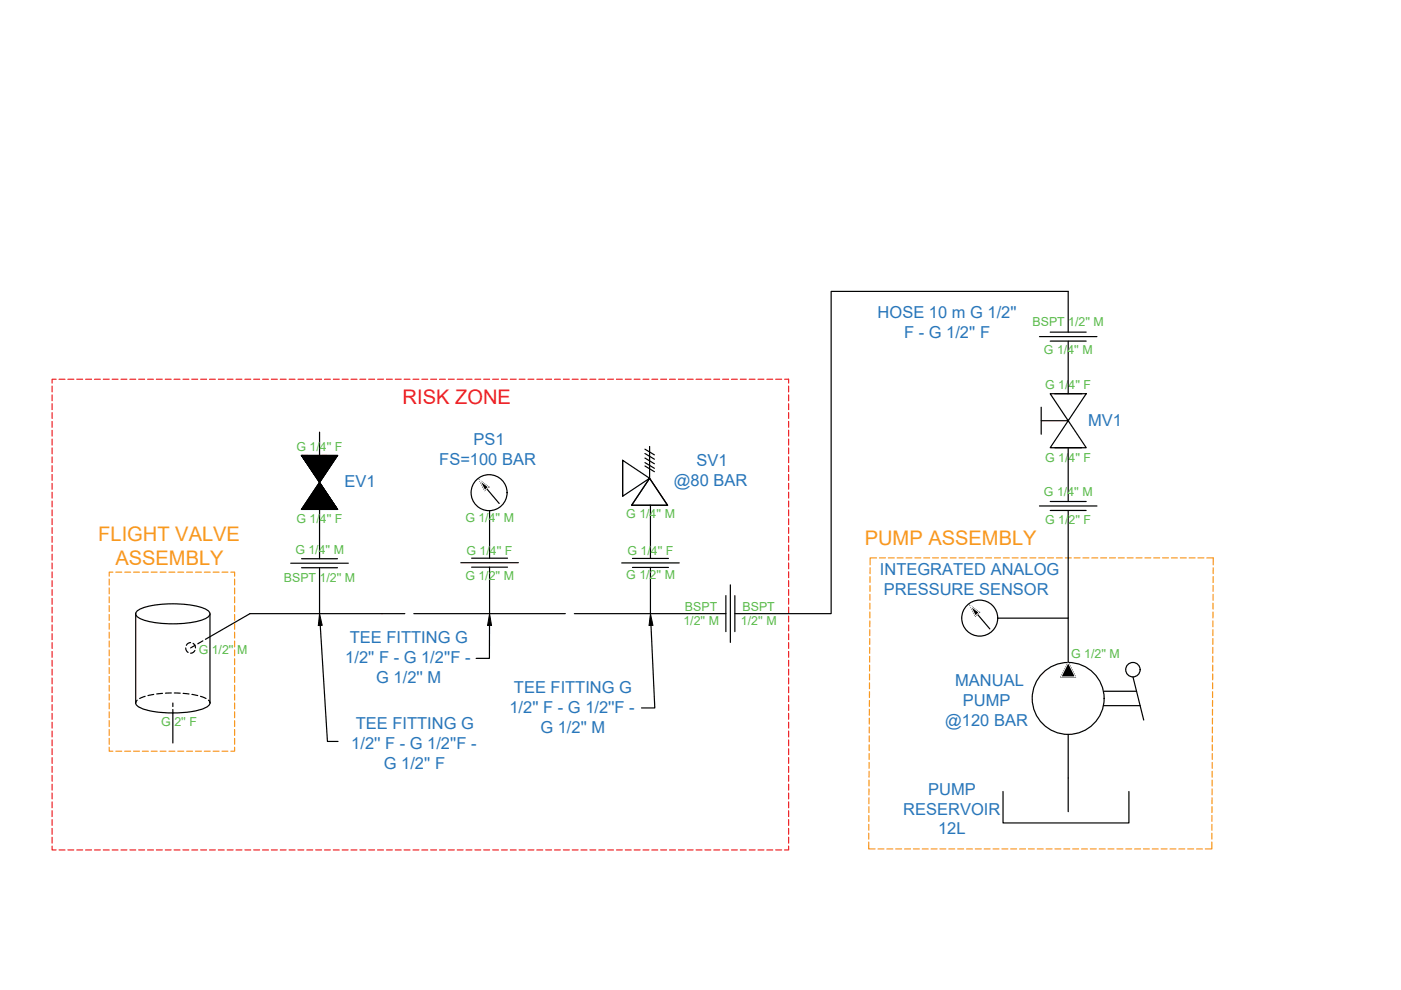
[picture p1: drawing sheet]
<svg xmlns="http://www.w3.org/2000/svg" width="297mm" height="210mm" viewBox="0 0 297 210" stroke-linecap="round" stroke-linejoin="round" font-family="sans-serif">
<!-- layer: 0 -->
<g fill="none" stroke="#f8991e" stroke-width=".25">
<path d="M185.8 118.3h-1.3v1.5M186.5 118.3h1.2M188.3 118.3h1.3M190.2 118.3h1.3M192.1 118.3h1.2M194 118.3h1.2M195.9 118.3h1.2M197.7 118.3h1.3M199.6 118.3h1.2M201.5 118.3h1.2M203.4 118.3h1.2M205.2 118.3h1.3"/>
<path d="M207.1 118.3h1.3M209 118.3h1.2M210.9 118.3h1.2M212.7 118.3h1.3M214.6 118.3h1.3M216.5 118.3h1.2M218.4 118.3h1.2M220.2 118.3h1.3M222.1 118.3h1.3M224 118.3h1.2M225.9 118.3h1.2M227.7 118.3h1.3"/>
<path d="M229.6 118.3h1.3M231.5 118.3h1.2M233.4 118.3h1.2M235.2 118.3h1.3M237.1 118.3h1.3M239 118.3h1.2M240.9 118.3h1.2M242.7 118.3h1.3M244.6 118.3h1.3M246.5 118.3h1.2M248.4 118.3h1.2M250.2 118.3h1.3"/>
<path d="M252.1 118.3h1.3M254 118.3h1.2M255.9 118.3h1.3v1.5M23.2 122.8v1.2M23.2 124.7v1.2M23.2 126.5v1.3M23.2 128.4v1.3M23.2 130.3v1.2M23.2 132.2v1.2M23.2 134v1.3M23.2 135.9v1.3M23.2 137.8v1.2"/>
<path d="M23.2 139.7v1.2M23.9 121.3h-.7v.9M24.6 121.3h1.2M26.4 121.3h1.3M28.3 121.3h1.3M30.2 121.3h1.2M32.1 121.3h1.2M33.9 121.3h1.3M35.8 121.3h1.3M37.7 121.3h1.2M39.6 121.3h1.2M41.5 121.3h1.2"/>
<path d="M43.3 121.3h1.3M45.2 121.3h1.2M47.1 121.3h1.2M48.9 121.3h.8v.9M49.7 122.8v1.2M49.7 124.7v1.2M49.7 126.5v1.3M49.7 128.4v1.3M49.7 130.3v1.2M49.7 132.2v1.2M49.7 134v1.3M49.7 135.9v1.3"/>
<path d="M49.7 137.8v1.2M49.7 139.7v1.2M184.4 139.1v1.3M184.4 137.3v1.2M184.4 135.4v1.2M184.4 133.5v1.3M184.4 131.6v1.3M184.4 129.8v1.2M184.4 127.9v1.2M184.4 126v1.3M184.5 124.1v1.3M184.5 122.3v1.2"/>
<path d="M184.5 120.4v1.2M257.1 139.1v1.3M257.1 137.3v1.2M257.2 135.4l-.1 1.2M257.2 131.6v1.3M257.2 133.5v1.3M257.2 129.8v1.2M257.2 127.9v1.2M257.2 126v1.3M257.2 124.1v1.3M257.2 122.3v1.2M257.2 120.4v1.2"/>
<path d="M23.2 158.4v.9h.7M23.2 141.5v1.3M23.2 143.4v1.3M23.2 145.3v1.2M23.2 147.2v1.2M23.2 149.1v1.2M23.2 150.9v1.3M23.2 152.8v1.2M23.2 154.7v1.2M23.2 156.6v1.2M24.6 159.3h1.2M26.4 159.3h1.3"/>
<path d="M28.3 159.3h1.3M30.2 159.3h1.2M32.1 159.3h1.2M33.9 159.3h1.3M35.8 159.3h1.3M37.7 159.3h1.2M39.6 159.3h1.2M41.5 159.3h1.2M43.3 159.3h1.3M45.2 159.3h1.2M47.1 159.3h1.2M49.7 158.4v.9h-.8"/>
<path d="M49.7 141.5v1.3M49.7 143.4v1.3M49.7 145.3v1.2M49.7 147.2v1.2M49.7 149.1v1.2M49.7 150.9v1.3M49.7 152.8v1.2M49.7 154.7v1.2M49.7 156.6v1.2M184.3 159.8v1.2M184.3 157.9v1.2M184.3 156v1.3"/>
<path d="M184.3 154.2v1.2M184.3 152.3v1.2M184.3 150.4v1.2M184.3 148.5v1.3M184.3 146.6v1.3M184.3 144.8v1.2M184.4 142.9v1.2M184.4 141v1.3M257 159.8v1.2M257 157.9v1.2M257 156v1.3M257.1 154.2l-.1 1.2"/>
<path d="M257.1 152.3v1.2M257.1 150.4v1.2M257.1 146.6v1.3M257.1 148.5v1.3M257.1 144.8v1.2M257.1 142.9v1.2M257.1 141v1.3M184.2 178.5v1.5h1.3M184.2 176.7v1.2M184.2 174.8v1.2M184.2 172.9v1.3M184.2 171v1.3"/>
<path d="M184.2 169.2v1.2M184.2 167.3v1.2M184.3 165.4l-.1 1.3M184.3 163.5v1.3M184.3 161.7v1.2M186.2 180h1.2M188 180h1.3M189.9 180h1.3M191.8 180h1.2M193.7 180h1.2M195.5 180h1.3M197.4 180h1.3"/>
<path d="M199.3 180h1.2M201.2 180h1.2M203 180h1.3M204.9 180h1.3M206.8 180h1.2M208.7 180h1.2M210.6 180h1.2M212.4 180h1.3M214.3 180h1.2M216.2 180h1.2M218 180h1.3M219.9 180h1.3"/>
<path d="M221.8 180h1.3M223.7 180h1.2M225.5 180h1.3M227.4 180h1.3M229.3 180h1.3M231.2 180h1.2M233.1 180h1.2M234.9 180h1.3M236.8 180h1.3M238.7 180h1.2M240.6 180h1.2M242.4 180h1.3"/>
<path d="M244.3 180h1.3M246.2 180h1.2M248.1 180h1.2M249.9 180h1.3M251.8 180h1.3M253.7 180h1.2M256.9 178.5v1.5h-1.3M256.9 176.7v1.2M256.9 174.8v1.2M257 172.9l-.1 1.3M257 171v1.3M257 169.2v1.2"/>
<path d="M257 167.3v1.2M257 163.5v1.3M257 165.4v1.3M257 161.7v1.2"/>
</g>
<!-- layer: WIRES -->
<path d="M81 130.1h4.8M87.7 130.1h32.2M121.8 130.1h32.1M211.5 131.1h15M226.5 155.7v9.2" fill="none" stroke="#000" stroke-width=".25"/>
<!-- layer: SYMS -->
<g fill="#000" stroke="#000" stroke-width=".21">
<path d="M226.5 140.5l1.5 3h-3z"/>
<path d="M63.9 96.6h3.8zM63.9 96.6h3.8z"/>
<path d="M64 96.6l3.8 5.6 3.8-5.6zM64 96.6l3.8 5.6z"/>
<path d="M68.3 96.6h3.3zM68.3 96.6h3.3z"/>
<path d="M64 107.9l3.7 .1zM64 107.9l3.7 .1h-3.8z"/>
<path d="M67.7 102.3l3.8 5.6zM67.7 102.3l3.8 5.6h-7.5z"/>
<path d="M68.3 107.9l3.3 .1zM68.3 107.9l3.3 .1z"/>
<path d="M101.7 101.9l1.9 1.3h-1.2zM102.4 103.2l.4 .8 .8-.8z"/>
<path d="M205.7 128.5l1.9 1.3h-1.2zM206.4 129.8l.4 .8 .8-.8z"/>
</g>
<g fill="none" stroke="#000" stroke-width=".25">
<path d="M220.4 71.4h12.2M222.7 70.4h7.6M222.7 72.3h7.6M63.9 96.6h7.7l-3.8 5.7zM63.9 96.6l7.7 11.4h-7.7l7.7-11.4zM220.8 86.3v5.8M220.8 89.2h5.7M222.7 83.5l7.6 11.4h-7.6l7.6-11.4zM223.6 83.5h5.7M223.6 94.9h5.7M61.6 119.4h12.2M63.9 118.5h7.7"/>
<path d="M67.8 102.3l3.8 5.7h-7.7zM97.7 119.3h12.2M100 118.3h7.6M102.9 103.3l2.9 3.5M131.8 119.4h12.2M134.1 118.4h7.6M220.4 107.3h12.2M222.7 106.3h7.6M222.7 108.2h7.6M63.9 120.4h7.7M100 120.3h7.6M134.1 120.3h7.6"/>
<path d="M153.9 126.3v7.6M154.9 124v12.2M155.8 126.3v7.6M206.9 129.9l3 3.4M234 149.6h7.7M234.1 146.6h6.9M240.2 143.5l2.3 9.2M212.7 167.8v6.7h26.6v-6.7M226.5 164.9v7.2"/>
<circle cx="103.7" cy="104.5" r="3.8"/>
<circle cx="207.7" cy="131.1" r="3.8"/>
<circle cx="226.5" cy="148.1" r="7.6"/>
<circle cx="240.2" cy="142" r="1.53"/>
</g>
<!-- layer: 0 -->
<g fill="none" stroke="#000" stroke-width=".25">
<path d="M226.5 70.4v-8.6h-50.3v68.3h-20.4M226.5 72.3v11.2M67.8 91.6v5M132 97.6l5.7 3.8-5.7 3.8zM132 97.6v7.6M136.7 98.1l2 1.2M136.7 98.8l2 1.2M136.7 95.2l2 1.2M136.7 97.1l2 1.2M136.7 96.2l2 1.2M137.7 94.7v6.7M226.5 94.9v11.4"/>
<path d="M67.8 108v10.5M103.8 108.3v10M137.7 101.4l3.8 5.7h-7.6zM137.9 107.1v11.3M226.5 108.2v32.3M28.8 130.1v19M29.2 129.5a14.5 14.5 0 0 1 7.4-1.5 14.5 14.5 0 0 1 7.5 1.5 .76 .76 0 0 1 0 1.3 14.5 14.5 0 0 1-7.5 1.5 14.5 14.5 0 0 1-7.4-1.5 .76 .76 0 0 1 0-1.3zM39.4 137.4l.1 .5 .4 .4M40.4 136.2l-.5 .2-.4 .4M40.9 136.4l.4 .5 .1 .5M41.3 137.9l-.4 .5-.5 .1M41.4 136.8l-1 .6"/>
<path d="M43 135.9l-1.1 .6M44.5 130.2v18.9M67.8 120.4v9.7M67.9 132.6l1.5 24.6h2.3M81 130.1h-28l-9.5 5.5M103.8 132.6v7h-2.8M103.8 120.3v9.8M137.9 120.3v9.8M138 132.6l.8 17.5h-2.8M29.1 148.4l-.3 .7M30.8 147.6l-1.2 .5M32.6 147.2l-1.2 .3"/>
<path d="M34.5 147l-1.3 .1M36.3 146.9l-1.2 .1M36.6 149.1v.7M36.6 150.4v7.1M37 146.9l1.2 .1M38.8 147l1.3 .1M40.7 147.2l1.2 .3M42.5 147.6l1.2 .5M44.2 148.4l.3 .7M44.5 149a1.72 1.72 0 0 1-1.3 1.2 23.3 23.3 0 0 1-13.1 0 1.73 1.73 0 0 1-1.3-1.2"/>
</g>
<path d="M67.8 130.1l.5 2.5h-.8zM103.8 130.1l.4 2.5h-.8zM137.9 130.1l.5 2.5h-.8z" fill="#000" stroke="#000" stroke-width=".21"/>
<!-- layer: SYMS -->
<path d="M101.7 101.9l1.9 1.3-.8 .8zM205.7 128.5l1.9 1.3-.8 .8zM226.5 140.5l1.5 3h-3z" fill="none" stroke="#000" stroke-width=".21"/>
<path d="M101.7 101.9l1.9 1.3-.8 .8zM205.7 128.5l1.9 1.3-.8 .8zM226.5 140.5l1.5 3h-3z" fill="none" stroke="#fafafa" stroke-width=".21"/>
<!-- layer: 0 -->
<g fill="none" stroke="#ed1f24" stroke-width=".25">
<path d="M11 81.8v1.3M11 83.7v1.3M11 85.6v1.3M11 87.5v1.2M11 89.4v1.2M11 91.2v1.3M11 93.1v1.3M11 95v1.2M11 96.9v1.2M11 98.7v1.3M11.9 80.4h-.9v.8M12.5 80.4h1.3"/>
<path d="M14.4 80.4h1.2M16.3 80.4h1.2M18.1 80.4h1.3M20 80.4h1.3M21.9 80.4h1.3M23.8 80.4h1.2M25.7 80.4h1.2M27.5 80.4h1.3M29.4 80.4h1.3M31.3 80.4h1.2M33.2 80.4h1.2M35 80.4h1.3"/>
<path d="M36.9 80.4h1.3M38.8 80.4h1.2M40.7 80.4h1.2M42.5 80.4h1.3M44.4 80.4h1.3M46.3 80.4h1.2M48.2 80.4h1.2M50 80.4h1.3M51.9 80.4h1.3M53.8 80.4h1.2M55.7 80.4h1.2M57.5 80.4h1.3"/>
<path d="M59.4 80.4h1.3M61.3 80.4h1.2M63.2 80.4h1.2M65 80.4h1.3M66.9 80.4h1.3M68.8 80.4h1.2M70.7 80.4h1.2M72.5 80.4h1.3M74.4 80.4h1.3M76.3 80.4h1.3M78.2 80.4h1.2M80 80.4h1.3"/>
<path d="M81.9 80.4h1.3M83.8 80.4h1.3M85.7 80.4h1.2M87.6 80.4h1.2M89.4 80.4h1.3M91.3 80.4h1.3M93.2 80.4h1.2M95.1 80.4h1.2M96.9 80.4h1.3M98.8 80.4h1.3M100.7 80.4h1.2M102.6 80.4h1.2"/>
<path d="M104.4 80.4h1.3M106.3 80.4h1.3M108.2 80.4h1.2M110.1 80.4h1.2M111.9 80.4h1.3M113.8 80.4h1.3M115.7 80.4h1.2M117.6 80.4h1.2M119.5 80.4h1.2M121.3 80.4h1.3M123.2 80.4h1.2M125.1 80.4h1.2"/>
<path d="M127 80.4h1.2M128.8 80.4h1.3M130.7 80.4h1.2M132.6 80.4h1.2M134.4 80.4h1.3M136.3 80.4h1.3M138.2 80.4h1.3M140.1 80.4h1.2M142 80.4h1.2M143.8 80.4h1.3M145.7 80.4h1.3M147.6 80.4h1.2"/>
<path d="M149.5 80.4h1.2M151.3 80.4h1.3M153.2 80.4h1.3M155.1 80.4h1.2M157 80.4h1.2M158.8 80.4h1.3M160.7 80.4h1.3M162.6 80.4h1.2M164.5 80.4h1.2M166.3 80.4h.9v.8M167.2 81.8v1.3M167.2 83.7v1.3"/>
<path d="M167.2 85.6v1.3M167.2 87.5v1.2M167.2 89.4v1.2M167.2 91.2v1.3M167.2 93.1v1.3M167.2 95v1.2M167.2 96.9v1.2M167.2 98.7v1.3M11 100.6v1.3M11 102.5v1.2M11 104.4v1.2M11 106.2v1.3"/>
<path d="M11 108.1v1.3M11 110v1.2M11 111.9v1.2M11 113.7v1.3M11 115.6v1.3M11 117.5v1.2M11 119.4v1.2M167.2 100.6v1.3M167.2 102.5v1.2M167.2 104.4v1.2M167.2 106.2v1.3M167.2 108.1v1.3"/>
<path d="M167.2 110v1.2M167.2 111.9v1.2M167.2 113.7v1.3M167.2 115.6v1.3M167.2 117.5v1.2M167.2 119.4v1.2M11 121.2v1.3M11 123.1v1.3M11 125v1.2M11 126.9v1.2M11 128.7v1.3M11 130.6v1.3"/>
<path d="M11 132.5v1.2M11 134.4v1.2M11 136.2v1.3M11 138.1v1.3M167.2 121.2v1.3M167.2 123.1v1.3M167.2 125v1.2M167.2 126.9v1.2M167.2 128.7v1.3M167.2 130.6v1.3M167.2 132.5v1.2M167.2 134.4v1.2"/>
<path d="M167.2 136.2v1.3M167.2 138.1v1.3M11 140v1.3M11 141.9v1.2M11 143.7v1.3M11 145.6v1.3M11 147.5v1.3M11 149.4v1.2M11 151.3v1.2M11 153.1v1.3M11 155v1.3M11 156.9v1.2"/>
<path d="M11 158.8v1.2M167.2 140v1.3M167.2 141.9v1.2M167.2 143.7v1.3M167.2 145.6v1.3M167.2 147.5v1.3M167.2 149.4v1.2M167.2 151.3v1.2M167.2 153.1v1.3M167.2 155v1.3M167.2 156.9v1.2M167.2 158.8v1.2"/>
<path d="M11 179.4v.8h.9M11 160.6v1.3M11 162.5v1.3M11 164.4v1.2M11 166.3v1.2M11 168.1v1.3M11 170v1.3M11 171.9v1.2M11 173.8v1.2M11 175.6v1.3M11 177.5v1.3M167.2 179.4v.8h-.9"/>
<path d="M167.2 160.6v1.3M167.2 162.5v1.3M167.2 164.4v1.2M167.2 166.3v1.2M167.2 168.1v1.3M167.2 170v1.3M167.2 171.9v1.2M167.2 173.8v1.2M167.2 175.6v1.3M167.2 177.5v1.3M12.5 180.2h1.3M14.4 180.2h1.2"/>
<path d="M16.3 180.2h1.2M18.1 180.2h1.3M20 180.2h1.3M21.9 180.2h1.3M23.8 180.2h1.2M25.7 180.2h1.2M27.5 180.2h1.3M29.4 180.2h1.3M31.3 180.2h1.2M33.2 180.2h1.2M35 180.2h1.3M36.9 180.2h1.3"/>
<path d="M38.8 180.2h1.2M40.7 180.2h1.2M42.5 180.2h1.3M44.4 180.2h1.3M46.3 180.2h1.2M48.2 180.2h1.2M50 180.2h1.3M51.9 180.2h1.3M53.8 180.2h1.2M55.7 180.2h1.2M57.5 180.2h1.3M59.4 180.2h1.3"/>
<path d="M61.3 180.2h1.2M63.2 180.2h1.2M65 180.2h1.3M66.9 180.2h1.3M68.8 180.2h1.2M70.7 180.2h1.2M72.5 180.2h1.3M74.4 180.2h1.3M76.3 180.2h1.3M78.2 180.2h1.2M80 180.2h1.3M81.9 180.2h1.3"/>
<path d="M83.8 180.2h1.3M85.7 180.2h1.2M87.6 180.2h1.2M89.4 180.2h1.3M91.3 180.2h1.3M93.2 180.2h1.2M95.1 180.2h1.2M96.9 180.2h1.3M98.8 180.2h1.3M100.7 180.2h1.2M102.6 180.2h1.2M104.4 180.2h1.3"/>
<path d="M106.3 180.2h1.3M108.2 180.2h1.2M110.1 180.2h1.2M111.9 180.2h1.3M113.8 180.2h1.3M115.7 180.2h1.2M117.6 180.2h1.2M119.5 180.2h1.2M121.3 180.2h1.3M123.2 180.2h1.2M125.1 180.2h1.2M127 180.2h1.2"/>
<path d="M128.8 180.2h1.3M130.7 180.2h1.2M132.6 180.2h1.2M134.4 180.2h1.3M136.3 180.2h1.3M138.2 180.2h1.3M140.1 180.2h1.2M142 180.2h1.2M143.8 180.2h1.3M145.7 180.2h1.3M147.6 180.2h1.2M149.5 180.2h1.2"/>
<path d="M151.3 180.2h1.3M153.2 180.2h1.3M155.1 180.2h1.2M157 180.2h1.2M158.8 180.2h1.3M160.7 180.2h1.3M162.6 180.2h1.2M164.5 180.2h1.2"/>
</g>
<text font-size="4.3" fill="#ed1f24" x="85.4" y="85.6">RISK ZONE</text>
<g font-size="4.3" fill="#f8991e">
<text x="20.8" y="114.6">FLIGHT VALVE</text>
<text x="24.5" y="119.7">ASSEMBLY</text>
<text x="183.3" y="115.5">PUMP ASSEMBLY</text>
</g>
<g font-size="3.5" fill="#2776bb">
<text x="186.1" y="67.4">HOSE 10 m G 1/2''</text>
<text x="191.7" y="71.6">F - G 1/2'' F</text>
<text x="100.4" y="94.4">PS1</text>
<text x="230.7" y="90.3">MV1</text>
<text x="93.1" y="98.7">FS=100 BAR</text>
<text x="147.7" y="98.8">SV1</text>
<text x="73.1" y="103.3">EV1</text>
<text x="142.9" y="103">@80 BAR</text>
<text x="186.6" y="121.9">INTEGRATED ANALOG</text>
<text x="187.4" y="126.1">PRESSURE SENSOR</text>
<text x="74.2" y="136.3">TEE FITTING G</text>
<text x="73.2" y="140.5">1/2'' F - G 1/2''F -</text>
<text x="79.8" y="144.7">G 1/2'' M</text>
<text x="109" y="146.9">TEE FITTING G</text>
<text x="202.5" y="145.5">MANUAL</text>
<text x="204.1" y="149.6">PUMP</text>
<text x="75.4" y="154.6">TEE FITTING G</text>
<text x="108" y="151.1">1/2'' F - G 1/2''F -</text>
<text x="114.6" y="155.3">G 1/2'' M</text>
<text x="200.4" y="153.9">@120 BAR</text>
<text x="74.5" y="158.9">1/2'' F - G 1/2''F -</text>
<text x="81.4" y="163.1">G 1/2'' F</text>
<text x="191.5" y="172.7">RESERVOIR</text>
<text x="196.8" y="168.5">PUMP</text>
<text x="198.9" y="176.9">12L</text>
</g>
<g font-size="2.6" fill="#58ba48">
<text x="218.9" y="69.1">BSPT 1/2'' M</text>
<text x="221.3" y="75.1">G 1/4'' M</text>
<text x="221.6" y="82.5">G 1/4'' F</text>
<text x="62.9" y="95.5">G 1/4'' F</text>
<text x="221.6" y="97.9">G 1/4'' F</text>
<text x="221.3" y="105.3">G 1/4'' M</text>
<text x="62.9" y="110.9">G 1/4'' F</text>
<text x="98.7" y="110.8">G 1/4'' M</text>
<text x="132.8" y="109.9">G 1/4'' M</text>
<text x="221.6" y="111.1">G 1/2'' F</text>
<text x="62.6" y="117.5">G 1/4'' M</text>
<text x="98.9" y="117.8">G 1/4'' F</text>
<text x="133" y="117.6">G 1/4'' F</text>
<text x="60.2" y="123.4">BSPT 1/2'' M</text>
<text x="98.7" y="122.9">G 1/2'' M</text>
<text x="132.8" y="122.8">G 1/2'' M</text>
<text x="145.2" y="129.4">BSPT</text>
<text x="157.4" y="129.4">BSPT</text>
<text x="144.9" y="132.6">1/2'' M</text>
<text x="157.1" y="132.6">1/2'' M</text>
<text x="42.1" y="138.7">G 1/2'' M</text>
<text x="227.1" y="139.6">G 1/2'' M</text>
<text x="34.2" y="154">G 2'' F</text>
</g>
</svg>
